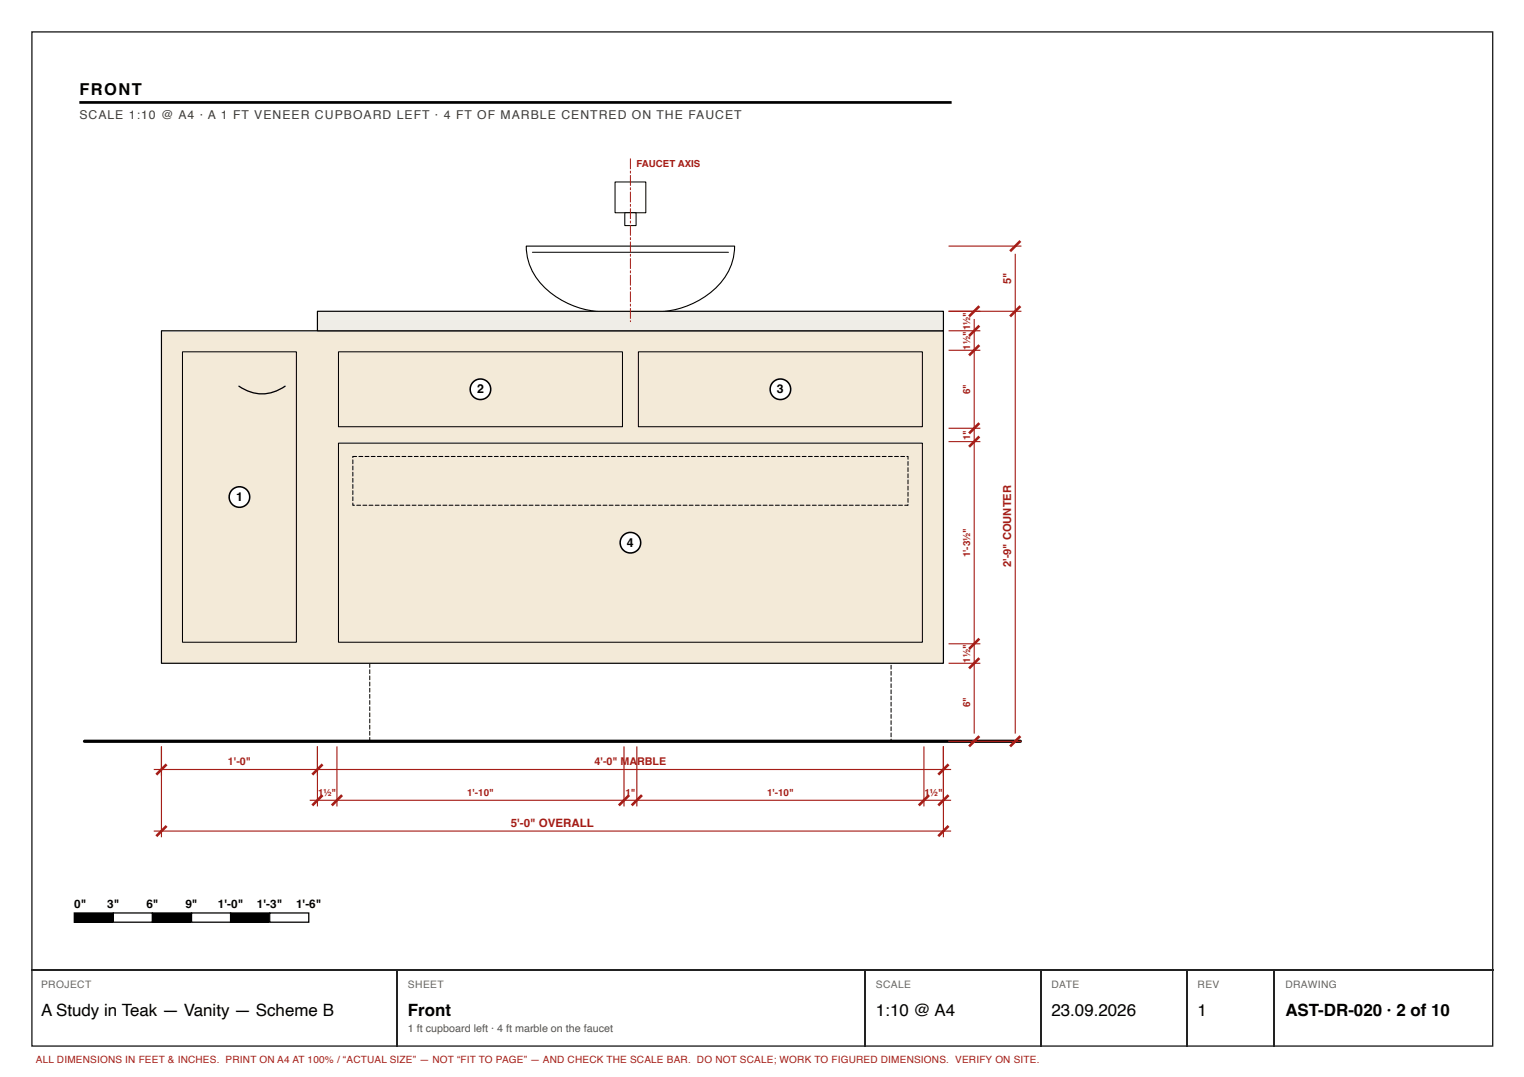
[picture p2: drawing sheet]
<svg xmlns="http://www.w3.org/2000/svg" width="297mm" height="210mm" viewBox="0 0 297 210" stroke-linecap="round" stroke-linejoin="round" font-family="sans-serif">
<path d="M6.2 6.2h284.7v197.7h-284.7z" fill="none" stroke="#222" stroke-width=".26"/>
<path d="M15.5 20h170" fill="none" stroke="#000" stroke-width=".52"/>
<path d="M72.1 129.3h101.6v15.2h-101.6z" fill="#fff"/>
<path d="M73.2 129.2l.9 .1-.8 .1zM74.4 129.2l.9 .1-.8 .1zM75.6 129.2l.9 .1-.8 .1zM76.8 129.2l.9 .1-.8 .1zM78 129.2l.9 .1-.8 .1zM79.2 129.2l.9 .1-.8 .1zM80.4 129.2l.9 .1-.8 .1zM81.6 129.2l.9 .1-.8 .1zM82.8 129.2l.9 .1-.8 .1zM84 129.2l.9 .1-.8 .1zM85.2 129.2l.9 .1-.8 .1zM86.4 129.2l.9 .1-.8 .1zM87.6 129.2l.9 .1-.8 .1zM88.8 129.2l.9 .1-.8 .1zM90 129.2l.9 .1-.8 .1zM91.2 129.2l.9 .1-.8 .1zM92.4 129.2l.9 .1-.8 .1zM93.6 129.2l.9 .1-.8 .1zM94.8 129.2l.9 .1-.8 .1zM96 129.2l.9 .1-.8 .1zM97.2 129.2l.9 .1-.8 .1zM98.4 129.2l.9 .1-.8 .1zM99.6 129.2l.9 .1-.8 .1zM100.8 129.2l.9 .1-.8 .1zM102 129.2l.9 .1-.8 .1zM103.2 129.2l.9 .1-.8 .1zM104.4 129.2l.9 .1-.8 .1zM105.6 129.2l.9 .1-.8 .1zM106.8 129.2l.9 .1-.8 .1zM108 129.2l.9 .1-.8 .1zM109.2 129.2l.9 .1-.8 .1zM110.4 129.2l.9 .1-.8 .1zM111.6 129.2l.9 .1-.8 .1zM112.8 129.2l.9 .1-.8 .1zM114 129.2l.9 .1-.8 .1zM115.2 129.2l.9 .1-.8 .1zM116.4 129.2l.9 .1-.8 .1zM117.6 129.2l.9 .1-.8 .1zM118.8 129.2l.9 .1-.8 .1zM120 129.2l.9 .1-.8 .1zM121.2 129.2l.9 .1-.8 .1zM122.4 129.2l.9 .1-.8 .1zM123.6 129.2l.9 .1-.8 .1zM124.8 129.2l.9 .1-.8 .1zM126 129.2l.9 .1-.8 .1zM127.2 129.2l.9 .1-.8 .1zM128.4 129.2l.9 .1-.8 .1zM129.6 129.2l.9 .1-.8 .1zM130.8 129.2l.9 .1-.8 .1zM132 129.2l.9 .1-.8 .1zM133.2 129.2l.9 .1-.8 .1zM134.4 129.2l.9 .1-.8 .1zM135.6 129.2l.9 .1-.8 .1zM136.8 129.2l.9 .1-.8 .1zM138 129.2l.9 .1-.8 .1zM139.2 129.2l.9 .1-.8 .1zM140.4 129.2l.9 .1-.8 .1zM141.6 129.2l.9 .1-.8 .1zM142.8 129.2l.9 .1-.8 .1zM144 129.2l.9 .1-.8 .1zM145.2 129.2l.9 .1-.8 .1zM146.4 129.2l.9 .1-.8 .1zM147.6 129.2l.9 .1-.8 .1zM148.8 129.2l.9 .1-.8 .1zM150 129.2l.9 .1-.8 .1zM151.2 129.2l.9 .1-.8 .1zM152.4 129.2l.9 .1-.8 .1zM153.6 129.2l.9 .1-.8 .1zM154.8 129.2l.9 .1-.8 .1zM156 129.2l.9 .1-.8 .1zM157.2 129.2l.9 .1-.8 .1zM158.4 129.2l.9 .1-.8 .1zM159.6 129.2l.9 .1-.8 .1zM160.8 129.2l.9 .1-.8 .1zM162 129.2l.9 .1-.8 .1zM163.2 129.2l.9 .1-.8 .1zM164.4 129.2l.9 .1-.8 .1zM165.6 129.2l.9 .1-.8 .1zM166.8 129.2l.9 .1-.8 .1zM168 129.2l.9 .1-.8 .1zM169.2 129.2l.9 .1-.8 .1zM170.4 129.2l.9 .1-.8 .1zM171.6 129.2l.9 .1-.8 .1zM172.8 129.2l.9 .1-.8 .1zM173.6 129.6l.2 .1-.1 .8zM173.6 130.8l.2 .1-.1 .8zM173.6 132l.2 .1-.1 .8zM173.6 133.2l.2 .1-.1 .8zM173.6 134.4l.2 .1-.1 .8zM173.6 135.6l.2 .1-.1 .8zM173.6 136.8l.2 .1-.1 .8zM173.6 138l.2 .1-.1 .8zM173.6 139.2l.2 .1-.1 .8zM173.6 140.4l.2 .1-.1 .8zM173.6 141.6l.2 .1-.1 .8zM173.6 142.8l.2 .1-.1 .8zM173.6 144h.2v.5l-.5 .1v-.2l.4 .1h-.1zM172.1 144.4l.9 .1-.9 .1zM170.9 144.4l.9 .1-.9 .1zM169.7 144.4l.9 .1-.9 .1zM168.5 144.4l.9 .1-.9 .1zM167.3 144.4l.9 .1-.9 .1zM166.1 144.4l.9 .1-.9 .1zM164.9 144.4l.9 .1-.9 .1zM163.7 144.4l.9 .1-.9 .1zM162.5 144.4l.9 .1-.9 .1zM161.3 144.4l.9 .1-.9 .1zM160.1 144.4l.9 .1-.9 .1zM158.9 144.4l.9 .1-.9 .1zM157.7 144.4l.9 .1-.9 .1zM156.5 144.4l.9 .1-.9 .1zM155.3 144.4l.9 .1-.9 .1zM154.1 144.4l.9 .1-.9 .1zM152.9 144.4l.9 .1-.9 .1zM151.7 144.4l.9 .1-.9 .1zM150.5 144.4l.9 .1-.9 .1zM149.3 144.4l.9 .1-.9 .1zM148.1 144.4l.9 .1-.9 .1zM146.9 144.4l.9 .1-.9 .1zM145.7 144.4l.9 .1-.9 .1zM144.5 144.4l.9 .1-.9 .1zM143.3 144.4l.9 .1-.9 .1zM142.1 144.4l.9 .1-.9 .1zM140.9 144.4l.9 .1-.9 .1zM139.7 144.4l.9 .1-.9 .1zM138.5 144.4l.9 .1-.9 .1zM137.3 144.4l.9 .1-.9 .1zM136.1 144.4l.9 .1-.9 .1zM134.9 144.4l.9 .1-.9 .1zM133.7 144.4l.9 .1-.9 .1zM132.5 144.4l.9 .1-.9 .1zM131.3 144.4l.9 .1-.9 .1zM130.1 144.4l.9 .1-.9 .1zM128.9 144.4l.9 .1-.9 .1zM127.7 144.4l.9 .1-.9 .1zM126.5 144.4l.9 .1-.9 .1zM125.3 144.4l.9 .1-.9 .1zM124.1 144.4l.9 .1-.9 .1zM122.9 144.4l.9 .1-.9 .1zM121.7 144.4l.9 .1-.9 .1zM120.5 144.4l.9 .1-.9 .1zM119.3 144.4l.9 .1-.9 .1zM118.1 144.4l.9 .1-.9 .1zM116.9 144.4l.9 .1-.9 .1zM115.7 144.4l.9 .1-.9 .1zM114.5 144.4l.9 .1-.9 .1zM113.3 144.4l.9 .1-.9 .1zM112.1 144.4l.9 .1-.9 .1zM110.9 144.4l.9 .1-.9 .1zM109.7 144.4l.9 .1-.9 .1zM108.5 144.4l.9 .1-.9 .1zM107.3 144.4l.9 .1-.9 .1zM106.1 144.4l.9 .1-.9 .1zM104.9 144.4l.9 .1-.9 .1zM103.7 144.4l.9 .1-.9 .1zM102.5 144.4l.9 .1-.9 .1zM101.3 144.4l.9 .1-.9 .1zM100.1 144.4l.9 .1-.9 .1zM98.9 144.4l.9 .1-.9 .1zM97.7 144.4l.9 .1-.9 .1zM96.5 144.4l.9 .1-.9 .1zM95.3 144.4l.9 .1-.9 .1zM94.1 144.4l.9 .1-.9 .1zM92.9 144.4l.9 .1-.9 .1zM91.7 144.4l.9 .1-.9 .1zM90.5 144.4l.9 .1-.9 .1zM89.3 144.4l.9 .1-.9 .1zM88.1 144.4l.9 .1-.9 .1zM86.9 144.4l.9 .1-.9 .1zM85.7 144.4l.9 .1-.9 .1zM84.5 144.4l.9 .1-.9 .1zM83.3 144.4l.9 .1-.9 .1zM82.1 144.4l.9 .1-.9 .1zM80.9 144.4l.9 .1-.9 .1zM79.7 144.4l.9 .1-.9 .1zM78.5 144.4l.9 .1-.9 .1zM77.3 144.4l.9 .1-.9 .1zM76.1 144.4l.9 .1-.9 .1zM74.9 144.4l.9 .1-.9 .1zM73.7 144.4l.9 .1-.9 .1zM72.5 144.4l.9 .1-.9 .1zM72 143.7h.2l-.1 .9zM72 142.5h.2l-.1 .9zM72 141.3h.2l-.1 .9zM72 140.1h.2l-.1 .9zM72 138.9h.2l-.1 .9zM72 137.7h.2l-.1 .9zM72 136.5h.2l-.1 .9zM72 135.3h.2l-.1 .9zM72 134.1h.2l-.1 .9zM72 132.9h.2l-.1 .9zM72 131.7h.2l-.1 .9zM72 130.5h.2l-.1 .9zM72 129.3h.2l-.1 .9zM72 129.2l.9 .1-.8 .1z" fill="#000"/>
<path d="M31.5 64.5h152.4v64.8h-152.4z" fill="#f3ead8"/>
<path d="M31.5 64.5h152.4v64.8h-152.4z" fill="none" stroke="#000" stroke-width=".23"/>
<path d="M61.9 60.7h122v3.8h-122z" fill="#efede7"/>
<path d="M61.9 60.7h122v3.8h-122z" fill="none" stroke="#000" stroke-width=".23"/>
<path d="M35.6 68.6h22.2v56.6h-22.2z" fill="#f3ead8"/>
<path d="M35.6 68.6h22.2v56.6h-22.2z" fill="none" stroke="#000" stroke-width=".2"/>
<path d="M46.6 75.3a7.5 7.5 0 0 0 9 0" fill="none" stroke="#000" stroke-width=".25"/>
<path d="M66 68.6h55.3v14.6h-55.3z" fill="#f3ead8"/>
<path d="M66 68.6h55.3v14.6h-55.3z" fill="none" stroke="#000" stroke-width=".2"/>
<path d="M124.4 68.6h55.4v14.6h-55.4z" fill="#f3ead8"/>
<path d="M124.4 68.6h55.4v14.6h-55.4z" fill="none" stroke="#000" stroke-width=".2"/>
<path d="M66 86.4h113.8v38.8h-113.8z" fill="#f3ead8"/>
<path d="M66 86.4h113.8v38.8h-113.8z" fill="none" stroke="#000" stroke-width=".2"/>
<path d="M69.9 88.9l.9 .1-.8 .1zM71.1 88.9l.9 .1-.8 .1zM72.3 88.9l.9 .1-.8 .1zM73.5 88.9l.9 .1-.8 .1zM74.7 88.9l.9 .1-.8 .1zM75.9 88.9l.9 .1-.8 .1zM77.1 88.9l.9 .1-.8 .1zM78.3 88.9l.9 .1-.8 .1zM79.5 88.9l.9 .1-.8 .1zM80.7 88.9l.9 .1-.8 .1zM81.9 88.9l.9 .1-.8 .1zM83.1 88.9l.9 .1-.8 .1zM84.3 88.9l.9 .1-.8 .1zM85.5 88.9l.9 .1-.8 .1zM86.7 88.9l.9 .1-.8 .1zM87.9 88.9l.9 .1-.8 .1zM89.1 88.9l.9 .1-.8 .1zM90.3 88.9l.9 .1-.8 .1zM91.5 88.9l.9 .1-.8 .1zM92.7 88.9l.9 .1-.8 .1zM93.9 88.9l.9 .1-.8 .1zM95.1 88.9l.9 .1-.8 .1zM96.3 88.9l.9 .1-.8 .1zM97.5 88.9l.9 .1-.8 .1zM98.7 88.9l.9 .1-.8 .1zM99.9 88.9l.9 .1-.8 .1zM101.1 88.9l.9 .1-.8 .1zM102.3 88.9l.9 .1-.8 .1zM103.5 88.9l.9 .1-.8 .1zM104.7 88.9l.9 .1-.8 .1zM105.9 88.9l.9 .1-.8 .1zM107.1 88.9l.9 .1-.8 .1zM108.3 88.9l.9 .1-.8 .1zM109.5 88.9l.9 .1-.8 .1zM110.7 88.9l.9 .1-.8 .1zM111.9 88.9l.9 .1-.8 .1zM113.1 88.9l.9 .1-.8 .1zM114.3 88.9l.9 .1-.8 .1zM115.5 88.9l.9 .1-.8 .1zM116.7 88.9l.9 .1-.8 .1zM117.9 88.9l.9 .1-.8 .1zM119.1 88.9l.9 .1-.8 .1zM120.3 88.9l.9 .1-.8 .1zM121.5 88.9l.9 .1-.8 .1zM122.7 88.9l.9 .1-.8 .1zM123.9 88.9l.9 .1-.8 .1zM125.1 88.9l.9 .1-.8 .1zM126.3 88.9l.9 .1-.8 .1zM127.5 88.9l.9 .1-.8 .1zM128.7 88.9l.9 .1-.8 .1zM129.9 88.9l.9 .1-.8 .1zM131.1 88.9l.9 .1-.8 .1zM132.3 88.9l.9 .1-.8 .1zM133.5 88.9l.9 .1-.8 .1zM134.7 88.9l.9 .1-.8 .1zM135.9 88.9l.9 .1-.8 .1zM137.1 88.9l.9 .1-.8 .1zM138.3 88.9l.9 .1-.8 .1zM139.5 88.9l.9 .1-.8 .1zM140.7 88.9l.9 .1-.8 .1zM141.9 88.9l.9 .1-.8 .1zM143.1 88.9l.9 .1-.8 .1zM144.3 88.9l.9 .1-.8 .1zM145.5 88.9l.9 .1-.8 .1zM146.7 88.9l.9 .1-.8 .1zM147.9 88.9l.9 .1-.8 .1zM149.1 88.9l.9 .1-.8 .1zM150.3 88.9l.9 .1-.8 .1zM151.5 88.9l.9 .1-.8 .1zM152.7 88.9l.9 .1-.8 .1zM153.9 88.9l.9 .1-.8 .1zM155.1 88.9l.9 .1-.8 .1zM156.3 88.9l.9 .1-.8 .1zM157.5 88.9l.9 .1-.8 .1zM158.7 88.9l.9 .1-.8 .1zM159.9 88.9l.9 .1-.8 .1zM161.1 88.9l.9 .1-.8 .1zM162.3 88.9l.9 .1-.8 .1zM163.5 88.9l.9 .1-.8 .1zM164.7 88.9l.9 .1-.8 .1zM165.9 88.9l.9 .1-.8 .1zM167.1 88.9l.9 .1-.8 .1zM168.3 88.9l.9 .1-.8 .1zM169.5 88.9l.9 .1-.8 .1zM170.7 88.9l.9 .1-.8 .1zM171.9 88.9l.9 .1-.8 .1zM173.1 88.9l.9 .1-.8 .1zM174.3 88.9l.9 .1-.8 .1zM175.5 88.9l.9 .1-.8 .1zM176.7 88.9h.4l-.1 .7-.1-.1v-.5h.1l-.3 .1zM176.9 89.9l.2 .1-.1 .8zM176.9 91.1l.2 .1-.1 .8zM176.9 92.3l.2 .1-.1 .8zM176.9 93.5l.2 .1-.1 .8zM176.9 94.7l.2 .1-.1 .8zM176.9 95.9l.2 .1-.1 .8zM176.9 97.1l.2 .1-.1 .8zM176.3 98.4h.7v.1h-.1l.1-.2 .1 .2-.8 .1zM175.1 98.4l.9 .1-.9 .1zM173.9 98.4l.9 .1-.9 .1zM172.7 98.4l.9 .1-.9 .1zM171.5 98.4l.9 .1-.9 .1zM170.3 98.4l.9 .1-.9 .1zM169.1 98.4l.9 .1-.9 .1zM167.9 98.4l.9 .1-.9 .1zM166.7 98.4l.9 .1-.9 .1zM165.5 98.4l.9 .1-.9 .1zM164.3 98.4l.9 .1-.9 .1zM163.1 98.4l.9 .1-.9 .1zM161.9 98.4l.9 .1-.9 .1zM160.7 98.4l.9 .1-.9 .1zM159.5 98.4l.9 .1-.9 .1zM158.3 98.4l.9 .1-.9 .1zM157.1 98.4l.9 .1-.9 .1zM155.9 98.4l.9 .1-.9 .1zM154.7 98.4l.9 .1-.9 .1zM153.5 98.4l.9 .1-.9 .1zM152.3 98.4l.9 .1-.9 .1zM151.1 98.4l.9 .1-.9 .1zM149.9 98.4l.9 .1-.9 .1zM148.7 98.4l.9 .1-.9 .1zM147.5 98.4l.9 .1-.9 .1zM146.3 98.4l.9 .1-.9 .1zM145.1 98.4l.9 .1-.9 .1zM143.9 98.4l.9 .1-.9 .1zM142.7 98.4l.9 .1-.9 .1zM141.5 98.4l.9 .1-.9 .1zM140.3 98.4l.9 .1-.9 .1zM139.1 98.4l.9 .1-.9 .1zM137.9 98.4l.9 .1-.9 .1zM136.7 98.4l.9 .1-.9 .1zM135.5 98.4l.9 .1-.9 .1zM134.3 98.4l.9 .1-.9 .1zM133.1 98.4l.9 .1-.9 .1zM131.9 98.4l.9 .1-.9 .1zM130.7 98.4l.9 .1-.9 .1zM129.5 98.4l.9 .1-.9 .1zM128.3 98.4l.9 .1-.9 .1zM127.1 98.4l.9 .1-.9 .1zM125.9 98.4l.9 .1-.9 .1zM124.7 98.4l.9 .1-.9 .1zM123.5 98.4l.9 .1-.9 .1zM122.3 98.4l.9 .1-.9 .1zM121.1 98.4l.9 .1-.9 .1zM119.9 98.4l.9 .1-.9 .1zM118.7 98.4l.9 .1-.9 .1zM117.5 98.4l.9 .1-.9 .1zM116.3 98.4l.9 .1-.9 .1zM115.1 98.4l.9 .1-.9 .1zM113.9 98.4l.9 .1-.9 .1zM112.7 98.4l.9 .1-.9 .1zM111.5 98.4l.9 .1-.9 .1zM110.3 98.4l.9 .1-.9 .1zM109.1 98.4l.9 .1-.9 .1zM107.9 98.4l.9 .1-.9 .1zM106.7 98.4l.9 .1-.9 .1zM105.5 98.4l.9 .1-.9 .1zM104.3 98.4l.9 .1-.9 .1zM103.1 98.4l.9 .1-.9 .1zM101.9 98.4l.9 .1-.9 .1zM100.7 98.4l.9 .1-.9 .1zM99.5 98.4l.9 .1-.9 .1zM98.3 98.4l.9 .1-.9 .1zM97.1 98.4l.9 .1-.9 .1zM95.9 98.4l.9 .1-.9 .1zM94.7 98.4l.9 .1-.9 .1zM93.5 98.4l.9 .1-.9 .1zM92.3 98.4l.9 .1-.9 .1zM91.1 98.4l.9 .1-.9 .1zM89.9 98.4l.9 .1-.9 .1zM88.7 98.4l.9 .1-.9 .1zM87.5 98.4l.9 .1-.9 .1zM86.3 98.4l.9 .1-.9 .1zM85.1 98.4l.9 .1-.9 .1zM83.9 98.4l.9 .1-.9 .1zM82.7 98.4l.9 .1-.9 .1zM81.5 98.4l.9 .1-.9 .1zM80.3 98.4l.9 .1-.9 .1zM79.1 98.4l.9 .1-.9 .1zM77.9 98.4l.9 .1-.9 .1zM76.7 98.4l.9 .1-.9 .1zM75.5 98.4l.9 .1-.9 .1zM74.3 98.4l.9 .1-.9 .1zM73.1 98.4l.9 .1-.9 .1zM71.9 98.4l.9 .1-.9 .1zM70.7 98.4l.9 .1-.9 .1zM69.5 98.4l.9 .1-.9 .1zM68.7 98h.2l-.1 .5 .3-.1v.1h-.4zM68.7 96.8h.2l-.1 .9zM68.7 95.6h.2l-.1 .9zM68.7 94.4h.2l-.1 .9zM68.7 93.2h.2l-.1 .9zM68.7 92h.2l-.1 .9zM68.7 90.8h.2l-.1 .9zM68.7 89.6h.2l-.1 .9zM68.7 88.9l.9 .1-.1 .1h-.7v-.1h.1l-.1 .3z" fill="#000"/>
<path d="M102.6 48h40.6a11.9 11.9 0 0 1-5.8 9.8 16.5 16.5 0 0 1-8.4 2.9h-12.2a15.9 15.9 0 0 1-13.2-8.2l-.6-1.4-.3-1.5z" fill="#fff"/>
<path d="M102.6 48h40.6a11.9 11.9 0 0 1-5.8 9.8 16.5 16.5 0 0 1-8.4 2.9h-12.2a15.9 15.9 0 0 1-13.2-8.2l-.6-1.4-.3-1.5z" fill="none" stroke="#000" stroke-width=".22"/>
<path d="M103.8 49.2h38.2" fill="none" stroke="#000" stroke-width=".2"/>
<path d="M119.9 35.5h6v6h-6z" fill="#fff"/>
<path d="M119.9 35.5h6v6h-6z" fill="none" stroke="#000" stroke-width=".2"/>
<path d="M121.8 41.5h2.2v2.5h-2.2z" fill="#fff"/>
<path d="M121.8 41.5h2.2v2.5h-2.2z" fill="none" stroke="#000" stroke-width=".2"/>
<path d="M16.5 144.5h182.4" fill="none" stroke="#000" stroke-width=".63"/>
<path d="M122.8 30.9l.2 .1-.1 2zM122.8 33.3l.2 .1-.1 .4zM122.8 34.1l.2 .1-.1 2zM122.8 36.5l.2 .1-.1 .5zM122.8 37.4h.2l-.1 2.1zM122.8 39.8h.2l-.1 .5zM122.8 40.6l.2 .1-.1 2zM122.8 43l.2 .1-.1 .4zM122.8 43.9h.2l-.1 2zM122.8 46.3h.2l-.1 .5zM122.8 47.1l.2 .1-.1 2zM122.8 49.5l.2 .1-.1 .4zM122.8 50.3l.2 .1-.1 2zM122.8 52.7l.2 .1-.1 .5zM122.8 53.6h.2l-.1 2.1zM122.8 56h.2l-.1 .5zM122.8 56.8l.2 .1-.1 2zM122.8 59.2l.2 .1-.1 .4zM122.8 60.1h.2l-.1 2zM122.8 62.5h.2l-.1 .3-.1-.1z" fill="#a51d17"/>
<g fill="none" stroke="#a51d17" stroke-width=".22">
<path d="M184.9 48h14.2M197.9 49.5v93.5M184.9 68.3h6.2M184.9 64.5h6.2M184.9 60.7h14.2M189.9 62.2v80.8M184.9 86.1h6.2M184.9 83.5h6.2M184.9 129.3h6.2M184.9 125.5h6.2M30 150h155.4M31.5 145.5v17.7"/>
<path d="M60.4 156h125M61.9 145.5v11.7M65.7 145.5v11.7M121.6 145.5v11.7M124.1 145.5v11.7M180.1 145.5v11.7M183.9 145.5v17.7M184.9 144.5h14.2M30 162h155.4"/>
</g>
<g fill="none" stroke="#a51d17" stroke-width=".51">
<path d="M190.9 59.7l-2 2M198.9 59.7l-2 2M198.9 47l-2 2M190.9 67.3l-2 2M190.9 63.5l-2 2M190.9 85.1l-2 2M190.9 82.5l-2 2M190.9 128.3l-2 2M190.9 124.5l-2 2M32.5 149l-2 2M62.9 149l-2 2M62.9 155l-2 2"/>
<path d="M66.7 155l-2 2M122.6 155l-2 2M125.1 155l-2 2M181.1 155l-2 2M184.9 149l-2 2M184.9 155l-2 2M190.9 143.5l-2 2M198.9 143.5l-2 2M32.5 161l-2 2M184.9 161l-2 2"/>
</g>
<circle cx="46.7" cy="96.9" r="2" fill="#fff"/>
<circle cx="46.7" cy="96.9" r="2" fill="none" stroke="#000" stroke-width=".3"/>
<circle cx="93.6" cy="75.9" r="2" fill="#fff"/>
<circle cx="93.6" cy="75.9" r="2" fill="none" stroke="#000" stroke-width=".3"/>
<circle cx="152.1" cy="75.9" r="2" fill="#fff"/>
<circle cx="152.1" cy="75.9" r="2" fill="none" stroke="#000" stroke-width=".3"/>
<circle cx="122.9" cy="105.8" r="2" fill="#fff"/>
<circle cx="122.9" cy="105.8" r="2" fill="none" stroke="#000" stroke-width=".3"/>
<path d="M14.5 177.9h7.6v1.8h-7.6z" fill="#000"/>
<path d="M14.5 177.9h7.6v1.8h-7.6z" fill="none" stroke="#000" stroke-width=".25"/>
<path d="M22.1 177.9h7.6v1.8h-7.6z" fill="#fff"/>
<path d="M22.1 177.9h7.6v1.8h-7.6zM29.7 177.9h7.6v1.8h-7.6z" fill="none" stroke="#000" stroke-width=".25"/>
<path d="M29.7 177.9h7.6v1.8h-7.6z" fill="#000"/>
<path d="M37.3 177.9h7.6v1.8h-7.6z" fill="#fff"/>
<path d="M37.3 177.9h7.6v1.8h-7.6zM44.9 177.9h7.7v1.8h-7.7z" fill="none" stroke="#000" stroke-width=".25"/>
<path d="M44.9 177.9h7.7v1.8h-7.7z" fill="#000"/>
<path d="M52.6 177.9h7.6v1.8h-7.6z" fill="#fff"/>
<path d="M52.6 177.9h7.6v1.8h-7.6z" fill="none" stroke="#000" stroke-width=".25"/>
<path d="M6.1 189h284.9M77.4 189.2v14.8M168.7 189.2v14.8M202.8 189.2v14.8M231.4 189.2v14.8M248.3 189.2v14.8" fill="none" stroke="#222" stroke-width=".26"/>
<g font-size="3.3">
<text x="8" y="197.9">A Study in Teak — Vanity — Scheme B</text>
<text x="79.5" y="197.9">Front</text>
<text x="170.7" y="197.9">1:10 @ A4</text>
<text x="204.9" y="197.9">23.09.2026</text>
<text x="233.4" y="197.9">1</text>
<text x="250.5" y="197.9">AST-DR-020 · 2 of 10</text>
</g>
<text font-size="3.2" x="15.5" y="18.5">FRONT</text>
<text font-size="2.4" fill="#3d3d3d" x="15.5" y="23.3">SCALE 1:10 @ A4 · A 1 FT VENEER CUPBOARD LEFT · 4 FT OF MARBLE CENTRED ON THE FAUCET</text>
<g font-size="2.4">
<text x="93" y="76.6">2</text>
<text x="151.4" y="76.6">3</text>
<text x="46" y="97.6">1</text>
<text x="122.2" y="106.5">4</text>
</g>
<g font-size="2.3">
<text x="14.5" y="176.9">0&quot;</text>
<text x="20.9" y="176.9">3&quot;</text>
<text x="28.5" y="176.9">6&quot;</text>
<text x="36.1" y="176.9">9&quot;</text>
<text x="42.5" y="176.9">1'-0&quot;</text>
<text x="50.1" y="176.9">1'-3&quot;</text>
<text x="57.7" y="176.9">1'-6&quot;</text>
</g>
<g font-size="2.2" fill="#a51d17">
<text x="197.1" y="55.4" transform="rotate(-90 197.1 55.4)">5&quot;</text>
<text x="197.1" y="110.6" transform="rotate(-90 197.1 110.6)">2'-9&quot; COUNTER</text>
<text x="99.5" y="161.2">5'-0&quot; OVERALL</text>
</g>
<g font-size="2.1" fill="#a51d17">
<text x="44.4" y="149.2">1'-0&quot;</text>
<text x="115.9" y="149.2">4'-0&quot; MA</text>
<text x="124.2" y="149.2">RBLE</text>
</g>
<text font-size="2.1" fill="#555" x="79.5" y="201.1">1 ft cupboard left · 4 ft marble on the faucet</text>
<g font-size="2" fill="#666">
<text x="8" y="192.6">PROJECT</text>
<text x="79.5" y="192.6">SHEET</text>
<text x="170.7" y="192.6">SCALE</text>
<text x="204.9" y="192.6">DATE</text>
<text x="233.4" y="192.6">REV</text>
<text x="250.5" y="192.6">DRAWING</text>
</g>
<g font-size="1.9" fill="#a51d17">
<text x="124.1" y="32.5">FAUCET AXIS</text>
<text x="189.1" y="64.4" transform="rotate(-90 189.1 64.4)">1½&quot;</text>
<text x="189.1" y="68.1" transform="rotate(-90 189.1 68.1)">1½&quot;</text>
<text x="189.1" y="76.9" transform="rotate(-90 189.1 76.9)">6&quot;</text>
<text x="189.1" y="85.8" transform="rotate(-90 189.1 85.8)">1&quot;</text>
<text x="189.1" y="108.6" transform="rotate(-90 189.1 108.6)">1'-3½&quot;</text>
<text x="189.1" y="129.1" transform="rotate(-90 189.1 129.1)">1½&quot;</text>
<text x="189.1" y="137.9" transform="rotate(-90 189.1 137.9)">6&quot;</text>
<text x="62" y="155.2">1½&quot;</text>
<text x="91" y="155.2">1'-10&quot;</text>
<text x="121.9" y="155.2">1&quot;</text>
<text x="149.5" y="155.2">1'-10&quot;</text>
<text x="180.2" y="155.2">1½&quot;</text>
<text x="7" y="207.2">ALL DIMENSIONS IN FEET &amp; INCHES. PRINT ON A4 AT 100% / “ACTUAL SIZE” — NOT “FIT TO PAGE” — AND CHECK THE SCALE BAR. DO NOT SCALE; WORK TO FIGURED DIMENSIONS. VERIFY ON SITE.</text>
</g>
</svg>
